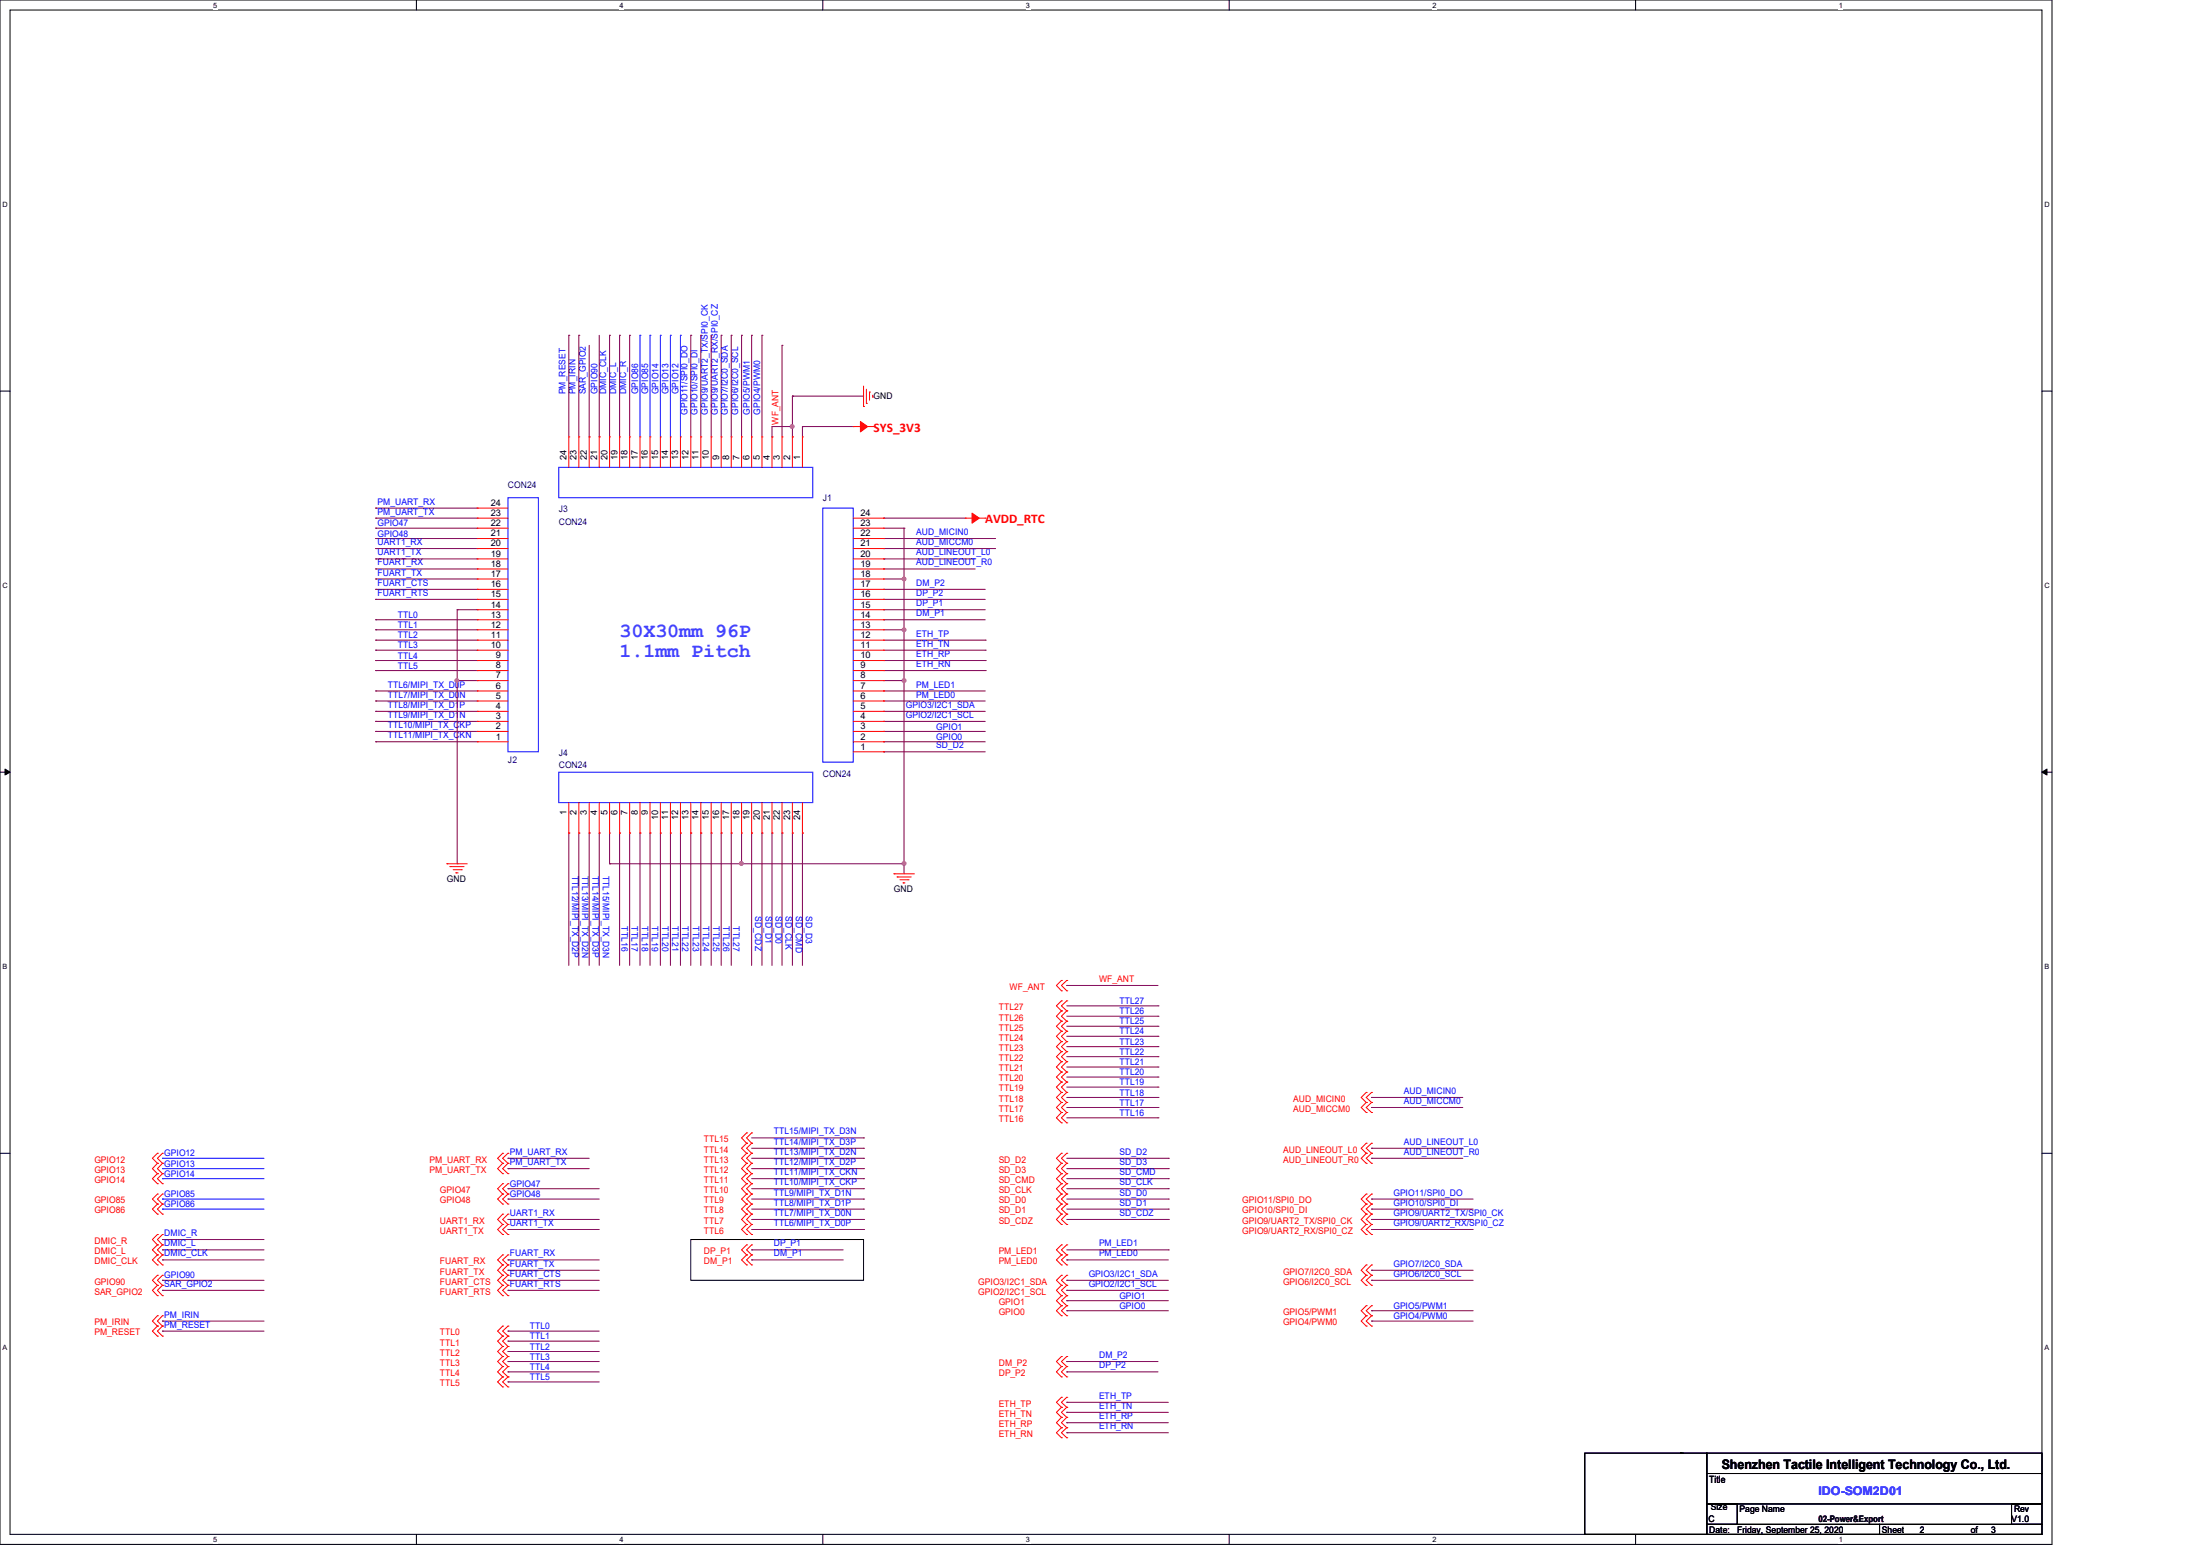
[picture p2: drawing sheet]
<svg xmlns="http://www.w3.org/2000/svg" width="297mm" height="210mm" viewBox="0 0 297 210" stroke-linecap="round" stroke-linejoin="round" font-family="sans-serif">
<path d="M0 0h277v208.4h-277zM1.4 1.4h274.3v205.7h-274.3z" fill="none" stroke="#000" stroke-width=".14"/>
<g fill="#fff">
<path d="M28.8 .1h.5v1.1h-.5z"/>
<path d="M28.8 207.2h.5v1.1h-.5z"/>
</g>
<path d="M56.2 0v1.4M56.2 207.1v1.3" fill="none" stroke="#000" stroke-width=".14"/>
<g fill="#fff">
<path d="M83.7 .1h.5v1.1h-.5z"/>
<path d="M83.7 207.2h.5v1.1h-.5z"/>
</g>
<path d="M111.1 0v1.4M111.1 207.1v1.3" fill="none" stroke="#000" stroke-width=".14"/>
<g fill="#fff">
<path d="M138.5 .1h.6v1.1h-.6z"/>
<path d="M138.5 207.2h.6v1.1h-.6z"/>
</g>
<path d="M165.9 0v1.4M165.9 207.1v1.3" fill="none" stroke="#000" stroke-width=".14"/>
<g fill="#fff">
<path d="M193.4 .1h.5v1.1h-.5z"/>
<path d="M193.4 207.2h.5v1.1h-.5z"/>
</g>
<path d="M220.8 0v1.4M220.8 207.1v1.3" fill="none" stroke="#000" stroke-width=".14"/>
<g fill="#fff">
<path d="M248.2 .1h.6v1.1h-.6z"/>
<path d="M248.2 207.2h.6v1.1h-.6z"/>
<path d="M.3 27.1h.8v1.1h-.8z"/>
<path d="M276 27.1h.7v1.1h-.7z"/>
<path d="M.3 78.5h.8v1.1h-.8z"/>
<path d="M276 78.5h.7v1.1h-.7z"/>
</g>
<path d="M0 52.8h1.4M275.7 52.8h1.3" fill="none" stroke="#000" stroke-width=".14"/>
<g fill="#fff">
<path d="M.3 129.9h.7v1.1h-.7z"/>
<path d="M276 129.9h.6v1.1h-.6z"/>
</g>
<path d="M0 104.2h1.4M275.7 104.2h1.3" fill="none" stroke="#000" stroke-width=".14"/>
<path d="M.7 103.8l.7 .4-.7 .4zM275.7 104.2l.7-.4v.8z" fill="#000" stroke="#000" stroke-width=".14"/>
<g fill="#fff">
<path d="M.3 181.4h.7v1.1h-.7z"/>
<path d="M276 181.4h.6v1.1h-.6z"/>
</g>
<path d="M0 155.7h1.4M275.7 155.7h1.3M93.3 167.3h23.3v5.5h-23.3zM214 196.1h16.4v11h-16.4zM226.9 196.1h.1M226.9 196.1h.3M230.4 196.1h45.3v2.8h-45.3zM230.4 198.9h45.3v4.1h-45.3zM230.4 203h4.1v2.7h-4.1zM230.4 205.7h23.3v1.4h-23.3zM253.7 205.7h22v1.4h-22zM271.6 203h4.1v2.7h-4.1z" fill="none" stroke="#000" stroke-width=".14"/>
<g fill="none" stroke="#800040" stroke-width=".14">
<path d="M76.8 45.3h.1M76.8 45.3v13.7M78.1 45.3h.1M78.1 45.3v13.7M79.5 59h.1M79.5 46.6v12.4M80.9 59h.1M80.9 45.3v13.7M82.3 45.3h.1M82.3 45.3v13.7M83.7 45.3h.1M83.7 45.3v13.7"/>
<path d="M85 45.3h.1M85 45.3v13.7M93.3 45.3h.1M93.3 45.3v13.7M94.6 45.3h.1M94.6 45.3v13.7M96 45.3h.1M96 45.3v13.7M97.4 45.3h.1M97.4 45.3v13.7M98.7 45.3h.1M98.7 45.3v13.7"/>
<path d="M100.1 45.3h.1M100.1 45.3v13.7M101.5 45.3h.1M101.5 45.3v13.7M102.9 45.3h.1M102.9 45.3v13.7M104.2 59h.1M105.6 46.6h.1M105.6 46.6v12.4M107 57.6h.1M107 53.5h.1M107 59h.1"/>
<path d="M107 53.5v5.5M107 57.6h-2.8v1.4M107 53.5h9.6M108.3 57.6h.1M108.3 57.6v1.4M108.3 57.6h6.9M50.7 76.8h.1M50.7 78.1h.1M50.7 79.5h.1M50.7 71.3h.1M50.7 72.7h.1M50.7 68.6h.1"/>
<path d="M50.7 69.9h.1M50.7 75.4h.1M50.7 74h.1M50.7 76.8h13.7M50.7 78.1h13.7M50.7 79.5h13.7M50.7 71.3h13.7M50.7 72.7h13.7M50.7 68.6h13.7M50.7 69.9h13.7M50.7 75.4h13.7M50.7 74h13.7"/>
<path d="M119.3 79.5h.1M119.3 75.4h.1M119.3 76.8h.1M119.3 74h.1M119.3 72.7h.1M119.3 69.9h.1M119.3 76.8h12.4M119.3 78.1h2.7M119.3 79.5h13.7M119.3 71.3h2.7M119.3 72.7h15.1M119.3 69.9h11"/>
<path d="M119.3 75.4h12.4M119.3 74h15.1M122 71.3h.1M122 78.1h.1M122 71.3v46.6M50.7 80.9h.1M50.7 83.7h.1M50.7 85h.1M50.7 86.4h.1M50.7 87.8h.1M50.7 89.2h.1M50.7 90.5h.1"/>
<path d="M50.7 97.4h.1M50.7 96h.1M50.7 98.7h.1M50.7 94.6h.1M50.7 93.3h.1M50.7 80.9h13.7M50.7 83.7h13.7M50.7 85h13.7M50.7 86.4h13.7M50.7 87.8h13.7M50.7 89.2h13.7M50.7 90.5h13.7"/>
<path d="M50.7 97.4h13.7M50.7 96h13.7M50.7 98.7h13.7M50.7 94.6h13.7M50.7 93.3h13.7M61.7 82.3h.1M61.7 91.9h.1M61.7 82.3h2.7M61.7 91.9h2.7M61.7 82.3v34.3M119.3 98.7h.1M119.3 97.4h.1"/>
<path d="M119.3 96h.1M119.3 93.3h.1M119.3 94.6h.1M119.3 82.3h.1M119.3 83.7h.1M119.3 80.9h.1M119.3 80.9h13.7M119.3 83.7h13.7M119.3 85h2.7M119.3 86.4h13.7M119.3 87.8h13.7M119.3 89.2h13.7"/>
<path d="M119.3 90.5h13.7M119.3 97.4h13.7M119.3 96h13.7M119.3 98.7h13.7M119.3 94.6h13.7M119.3 93.3h13.7M119.3 82.3h13.7M119.3 91.9h2.7M122 85h.1M122 91.9h.1M133 90.5h.1M133 86.4h.1"/>
<path d="M133 89.2h.1M133 87.8h.1M50.7 100.1h.1M50.7 100.1h13.7M61.7 116.6h.1M76.8 112.4h.1M76.8 112.4v17.9M78.1 112.4h.1M78.1 112.4v17.9M79.5 112.4h.1M79.5 112.4v17.9M80.9 112.4h.1"/>
<path d="M80.9 112.4v17.9M82.3 116.6h.1M82.3 112.4v4.2M82.3 116.6h39.7M83.7 112.4h.1M83.7 112.4v17.9M85 112.4h.1M85 112.4v17.9M86.4 112.4h.1M86.4 112.4v17.9M87.8 112.4h.1M87.8 112.4v17.9"/>
<path d="M89.2 112.4h.1M89.2 112.4v17.9M90.5 112.4h.1M90.5 112.4v17.9M91.9 112.4h.1M91.9 112.4v17.9M93.3 112.4h.1M93.3 112.4v17.9M94.6 112.4h.1M94.6 112.4v17.9M96 112.4h.1M96 112.4v17.9"/>
<path d="M97.4 112.4h.1M97.4 112.4v17.9M98.7 112.4h.1M98.7 112.4v17.9M100.1 116.6h.1M100.1 112.4v4.2M101.5 112.4h.1M101.5 112.4v17.9M102.9 112.4h.1M102.9 112.4v17.9M104.2 112.4h.1M104.2 112.4v17.9"/>
<path d="M105.6 112.4h.1M105.6 112.4v17.9M107 112.4h.1M107 112.4v17.9M108.3 112.4h.1M108.3 112.4v17.9M119.3 101.5h.1M119.3 100.1h.1M119.3 100.1h13.7M119.3 101.5h13.7M122 116.6h.1M144 133h.1"/>
<path d="M144 135.8h12.3M144 138.5h12.3M144 137.2h12.3M144 139.9h12.3M144 133h12.3M156.3 135.8h.1M156.3 138.5h.1M156.3 137.2h.1M156.3 139.9h.1M68.6 156.3h.1M68.6 157.7h.1M68.6 156.3h10.9"/>
<path d="M68.6 157.7h10.9M101.5 156.3h15.1M101.5 157.7h15.1M101.5 153.6h15.1M101.5 155h15.1M101.5 159.1h15.1M116.6 153.6h.1M116.6 155h.1M116.6 156.3h.1M116.6 157.7h.1M116.6 159.1h.1M144 156.3h13.7"/>
<path d="M144 157.7h13.7M144 159.1h13.7M144 141.3h12.3M144 142.6h12.3M144 144h12.3M144 145.4h12.3M144 146.7h12.3M144 148.1h12.3M144 149.5h12.3M144 150.9h12.3M156.3 141.3h.1M156.3 142.6h.1"/>
<path d="M156.3 144h.1M156.3 145.4h.1M156.3 146.7h.1M156.3 148.1h.1M156.3 149.5h.1M156.3 150.9h.1M157.7 156.3h.1M157.7 157.7h.1M157.7 159.1h.1M185.2 155h.1M185.2 156.3h.1M185.2 148.1h.1"/>
<path d="M185.2 149.5h.1M185.2 156.3h12.3M185.2 155h12.3M185.2 148.1h12.3M185.2 149.5h12.3M21.9 167.3h.1M21.9 168.7h.1M21.9 170.1h.1M21.9 172.8h.1M21.9 174.2h.1M21.9 178.3h.1M21.9 179.7h.1"/>
<path d="M21.9 167.3h13.7M21.9 168.7h13.7M21.9 170.1h13.7M21.9 172.8h13.7M21.9 174.2h13.7M21.9 178.3h13.7M21.9 179.7h13.7M68.6 160.4h.1M68.6 161.8h.1M68.6 164.6h.1M68.6 165.9h.1M68.6 170.1h.1"/>
<path d="M68.6 171.4h.1M68.6 174.2h.1M68.6 172.8h.1M68.6 179.7h.1M68.6 160.4h12.3M68.6 161.8h12.3M68.6 164.6h12.3M68.6 165.9h12.3M68.6 170.1h12.3M68.6 172.8h12.3M68.6 174.2h12.3M68.6 179.7h12.3"/>
<path d="M68.6 171.4h12.3M101.5 168.7h.1M101.5 170.1h.1M101.5 160.4h15.1M101.5 161.8h15.1M101.5 164.6h15.1M101.5 165.9h15.1M101.5 168.7h12.3M101.5 170.1h12.3M101.5 163.2h15.1M116.6 160.4h.1M116.6 161.8h.1"/>
<path d="M116.6 163.2h.1M116.6 164.6h.1M116.6 165.9h.1M144 176.9h.1M144 175.6h.1M144 174.2h.1M144 172.8h.1M144 170.1h.1M144 160.4h13.7M144 161.8h13.7M144 164.6h13.7M144 168.7h13.7"/>
<path d="M144 170.1h13.7M144 172.8h13.7M144 174.2h13.7M144 163.2h13.7M144 176.9h13.7M144 175.6h13.7M157.7 160.4h.1M157.7 161.8h.1M157.7 163.2h.1M157.7 164.6h.1M157.7 168.7h.1M185.2 178.3h.1"/>
<path d="M185.2 176.9h.1M185.2 172.8h.1M185.2 171.4h.1M185.2 165.9h.1M185.2 164.6h.1M185.2 163.2h.1M185.2 161.8h.1M185.2 161.8h13.7M185.2 164.6h13.7M185.2 165.9h13.7M185.2 172.8h13.7M185.2 178.3h13.7"/>
<path d="M185.2 171.4h13.7M185.2 163.2h13.7M185.2 176.9h13.7M68.6 181h.1M68.6 182.4h.1M68.6 183.8h.1M68.6 185.2h.1M68.6 186.5h.1M68.6 181h12.3M68.6 182.4h12.3M68.6 183.8h12.3M68.6 185.2h12.3"/>
<path d="M68.6 186.5h12.3M144 193.4h.1M144 192h.1M144 190.6h.1M144 189.3h.1M144 183.8h.1M144 185.2h.1M144 183.8h12.3M144 185.2h12.3M144 193.4h13.7M144 192h13.7M144 190.6h13.7"/>
<path d="M144 189.3h13.7"/>
</g>
<g fill="none" stroke="#00f" stroke-width=".14">
<path d="M86.4 45.3h.1M86.4 45.3v13.7M87.8 45.3h.1M87.8 45.3v13.7M89.2 45.3h.1M89.2 45.3v13.7M90.5 45.3h.1M90.5 45.3v13.7M91.9 45.3h.1M91.9 45.3v13.7M68.6 67.2h4.1v34.3h-4.1zM75.4 63.1h34.3v4.1h-34.3z"/>
<path d="M111.1 68.6h4.1v34.3h-4.1zM75.4 104.2h34.3v4.1h-34.3zM21.9 156.3h.1M21.9 157.7h.1M21.9 159.1h.1M21.9 156.3h13.7M21.9 157.7h13.7M21.9 159.1h13.7M21.9 161.8h.1M21.9 163.2h.1M21.9 161.8h13.7M21.9 163.2h13.7"/>
</g>
<g fill="#f0f" stroke="#f0f" stroke-width=".14">
<circle cx="106.9" cy="57.6" r=".25"/>
<circle cx="122" cy="78.1" r=".25"/>
<circle cx="122" cy="85" r=".25"/>
<circle cx="122" cy="91.9" r=".25"/>
<circle cx="122" cy="116.5" r=".25"/>
<circle cx="100.1" cy="116.5" r=".25"/>
<circle cx="61.7" cy="91.9" r=".25"/>
</g>
<g fill="none" stroke="#f00" stroke-width=".14">
<path d="M76.8 59h.1M76.8 59v4.1M78.1 59h.1M78.1 59v4.1M79.5 59h.1M79.5 59v4.1M80.9 59h.1M80.9 59v4.1M82.3 59h.1M82.3 59v4.1M83.7 59h.1M83.7 59v4.1"/>
<path d="M85 59h.1M85 59v4.1M86.4 59h.1M86.4 59v4.1M87.8 59h.1M87.8 59v4.1M89.2 59h.1M89.2 59v4.1M90.5 59h.1M90.5 59v4.1M91.9 59h.1M91.9 59v4.1"/>
<path d="M93.3 59h.1M93.3 59v4.1M94.6 59h.1M94.6 59v4.1M96 59h.1M96 59v4.1M97.4 59h.1M97.4 59v4.1M98.7 59h.1M98.7 59v4.1M100.1 59h.1M100.1 59v4.1"/>
<path d="M101.5 59h.1M101.5 59v4.1M102.9 59h.1M102.9 59v4.1M104.2 59h.1M104.2 59v4.1M105.6 59h.1M105.6 59v4.1M107 59h.1M107 59v4.1M108.3 59h.1M108.3 59v4.1"/>
<path d="M115.2 57.6h.1M115.2 57.6h1M116.4 57.6h1.5M116.6 54.9h.1M116.6 52.1v2.8M117 54.4h.1M117 52.5v1.9M117.4 52.9h.1M117.4 52.9v1.1M117.8 53.6h.1M117.8 53.3v.3M117.9 57.6h.1"/>
<path d="M64.4 79.5h.1M64.4 78.1h.1M64.4 76.8h.1M64.4 75.4h.1M64.4 74h.1M64.4 72.7h.1M64.4 71.3h.1M64.4 69.9h.1M64.4 68.6h.1M64.4 69.9h4.2M64.4 79.5h4.2M64.4 78.1h4.2"/>
<path d="M64.4 76.8h4.2M64.4 75.4h4.2M64.4 74h4.2M64.4 72.7h4.2M64.4 71.3h4.2M64.4 68.6h4.2M115.2 69.9h4.1M115.2 79.5h4.1M115.2 78.1h4.1M115.2 76.8h4.1M115.2 75.4h4.1M115.2 74h4.1"/>
<path d="M115.2 72.7h4.1M115.2 71.3h4.1M119.3 79.5h.1M119.3 78.1h.1M119.3 76.8h.1M119.3 75.4h.1M119.3 74h.1M119.3 72.7h.1M119.3 71.3h.1M119.3 69.9h.1M130.3 69.9h.1M130.3 69.9h.9"/>
<path d="M131.5 69.9h1.5M133 69.9h.1M64.4 98.7h.1M64.4 97.4h.1M64.4 96h.1M64.4 94.6h.1M64.4 93.3h.1M64.4 91.9h.1M64.4 90.5h.1M64.4 89.2h.1M64.4 87.8h.1M64.4 86.4h.1"/>
<path d="M64.4 85h.1M64.4 83.7h.1M64.4 82.3h.1M64.4 80.9h.1M64.4 98.7h4.2M64.4 97.4h4.2M64.4 96h4.2M64.4 94.6h4.2M64.4 93.3h4.2M64.4 91.9h4.2M64.4 90.5h4.2M64.4 89.2h4.2"/>
<path d="M64.4 87.8h4.2M64.4 86.4h4.2M64.4 85h4.2M64.4 83.7h4.2M64.4 82.3h4.2M64.4 80.9h4.2M115.2 98.7h4.1M115.2 97.4h4.1M115.2 96h4.1M115.2 94.6h4.1M115.2 93.3h4.1M115.2 91.9h4.1"/>
<path d="M115.2 90.5h4.1M115.2 89.2h4.1M115.2 87.8h4.1M115.2 86.4h4.1M115.2 85h4.1M115.2 83.7h4.1M115.2 82.3h4.1M115.2 80.9h4.1M119.3 98.7h.1M119.3 97.4h.1M119.3 96h.1M119.3 94.6h.1"/>
<path d="M119.3 93.3h.1M119.3 91.9h.1M119.3 90.5h.1M119.3 89.2h.1M119.3 87.8h.1M119.3 86.4h.1M119.3 85h.1M119.3 83.7h.1M119.3 82.3h.1M119.3 80.9h.1M60.3 116.6h.1M60.3 116.6h2.8"/>
<path d="M60.7 117h.1M60.7 117h2M61.2 117.4h1.1M61.6 117.8h.1M61.6 117.8h.2M62.3 117.4h.1M64.4 100.1h.1M64.4 100.1h4.2M76.8 112.4h.1M76.8 108.3v4.1M78.1 112.4h.1M78.1 108.3v4.1"/>
<path d="M79.5 112.4h.1M79.5 108.3v4.1M80.9 112.4h.1M80.9 108.3v4.1M82.3 112.4h.1M82.3 108.3v4.1M83.7 112.4h.1M83.7 108.3v4.1M85 112.4h.1M85 108.3v4.1M86.4 112.4h.1M86.4 108.3v4.1"/>
<path d="M87.8 112.4h.1M87.8 108.3v4.1M89.2 112.4h.1M89.2 108.3v4.1M90.5 112.4h.1M90.5 108.3v4.1M91.9 112.4h.1M91.9 108.3v4.1M93.3 112.4h.1M93.3 108.3v4.1M94.6 112.4h.1M94.6 108.3v4.1"/>
<path d="M96 112.4h.1M96 108.3v4.1M97.4 112.4h.1M97.4 108.3v4.1M98.7 112.4h.1M98.7 108.3v4.1M100.1 112.4h.1M100.1 108.3v4.1M101.5 112.4h.1M101.5 108.3v4.1M102.9 112.4h.1M102.9 108.3v4.1"/>
<path d="M104.2 112.4h.1M104.2 108.3v4.1M105.6 112.4h.1M105.6 108.3v4.1M107 112.4h.1M107 108.3v4.1M108.3 112.4h.1M108.3 108.3v4.1M115.2 101.5h4.1M115.2 100.1h4.1M119.3 101.5h.1M119.3 100.1h.1"/>
<path d="M120.7 117.9h.1M120.7 117.9h2.7M121.1 118.4h.1M121.1 118.4h1.9M121.5 118.7h1.1M121.9 119.2h.1M121.9 119.2h.3M122.6 118.7h.1M143.3 135.1h.1M143.3 136.4h.1M143.3 137.8h.1M143.3 139.2h.1"/>
<path d="M143.3 132.3h.1M143.3 133.7h.1M143.3 135.1l-.7 .7 .7 .6M143.3 136.4l-.7 .8 .7 .6M143.3 137.8l-.7 .7 .7 .7M143.3 139.2l-.7 .7 .7 .7M143.3 132.3l-.7 .7 .7 .7M144 135.1h.1M144 136.4h.1M144 137.8h.1M144 139.2h.1M144 132.3h.1"/>
<path d="M144 133.7h.1M144 135.1l-.7 .7 .7 .6M144 136.4l-.7 .8 .7 .6M144 137.8l-.7 .7 .7 .7M144 139.2l-.7 .7 .7 .7M144 132.3l-.7 .7 .7 .7M21.3 155.7h.1M21.3 157h.1M21.3 158.4h.1M21.3 159.8h.1M21.3 155.7l-.7 .6 .7 .7M21.3 157l-.7 .7 .7 .7"/>
<path d="M21.3 158.4l-.7 .7 .7 .7M21.9 155.7h.1M21.9 157h.1M21.9 158.4h.1M21.9 159.8h.1M21.9 155.7l-.6 .6 .6 .7M21.9 157l-.6 .7 .6 .7M21.9 158.4l-.6 .7 .6 .7M67.9 155.7h.1M67.9 157h.1M67.9 158.4h.1M67.9 159.8h.1"/>
<path d="M67.9 155.7l-.7 .6 .7 .7M67.9 157l-.7 .7 .7 .7M67.9 159.8l-.7 .6 .7 .8M68.6 155.7h.1M68.6 157h.1M68.6 158.4h.1M68.6 159.8h.1M68.6 155.7l-.7 .6 .7 .7M68.6 157l-.7 .7 .7 .7M68.6 159.8l-.7 .6 .7 .8M100.8 158.4h.1M100.8 159.8h.1"/>
<path d="M100.8 152.9h.1M100.8 154.3h.1M100.8 155.7h.1M100.8 157h.1M100.8 152.9l-.7 .7 .7 .7M100.8 158.4l-.7 .7 .7 .7M100.8 159.8l-.7 .6 .7 .8M100.8 154.3l-.7 .7 .7 .7M100.8 155.7l-.7 .6 .7 .7M100.8 157l-.7 .7 .7 .7M101.5 158.4h.1M101.5 159.8h.1"/>
<path d="M101.5 152.9h.1M101.5 154.3h.1M101.5 155.7h.1M101.5 157h.1M101.5 158.4l-.7 .7 .7 .7M101.5 159.8l-.7 .6 .7 .8M101.5 152.9l-.7 .7 .7 .7M101.5 154.3l-.7 .7 .7 .7M101.5 155.7l-.7 .6 .7 .7M101.5 157l-.7 .7 .7 .7M143.3 143.3h.1M143.3 144.7h.1"/>
<path d="M143.3 146h.1M143.3 147.4h.1M143.3 148.8h.1M143.3 150.2h.1M143.3 151.6h.1M143.3 140.6h.1M143.3 141.9h.1M143.3 155.7h.1M143.3 157h.1M143.3 158.4h.1M143.3 159.8h.1M143.3 143.3l-.7 .7 .7 .7"/>
<path d="M143.3 144.7l-.7 .7 .7 .6M143.3 146l-.7 .7 .7 .7M143.3 147.4l-.7 .7 .7 .7M143.3 148.8l-.7 .7 .7 .7M143.3 150.2l-.7 .7 .7 .7M143.3 140.6l-.7 .7 .7 .6M143.3 141.9l-.7 .7 .7 .7M143.3 155.7l-.7 .6 .7 .7M143.3 157l-.7 .7 .7 .7M143.3 158.4l-.7 .7 .7 .7M143.3 159.8l-.7 .6 .7 .8M144 143.3h.1"/>
<path d="M144 144.7h.1M144 146h.1M144 147.4h.1M144 148.8h.1M144 150.2h.1M144 151.6h.1M144 140.6h.1M144 141.9h.1M144 155.7h.1M144 157h.1M144 158.4h.1M144 159.8h.1"/>
<path d="M144 143.3l-.7 .7 .7 .7M144 144.7l-.7 .7 .7 .6M144 146l-.7 .7 .7 .7M144 147.4l-.7 .7 .7 .7M144 148.8l-.7 .7 .7 .7M144 150.2l-.7 .7 .7 .7M144 140.6l-.7 .7 .7 .6M144 141.9l-.7 .7 .7 .7M144 155.7l-.7 .6 .7 .7M144 157l-.7 .7 .7 .7M144 158.4l-.7 .7 .7 .7M144 159.8l-.7 .6 .7 .8"/>
<path d="M184.4 147.4h.1M184.4 148.8h.1M184.4 150.2h.1M184.4 154.3h.1M184.4 155.7h.1M184.4 157h.1M184.4 147.4l-.6 .7 .6 .7M184.4 148.8l-.6 .7 .6 .7M184.4 154.3l-.6 .7 .6 .7M184.4 155.7l-.6 .6 .6 .7M185.2 147.4h.1M185.2 148.8h.1"/>
<path d="M185.2 150.2h.1M185.2 154.3h.1M185.2 155.7h.1M185.2 157h.1M185.2 147.4l-.8 .7 .8 .7M185.2 148.8l-.8 .7 .8 .7M185.2 154.3l-.8 .7 .8 .7M185.2 155.7l-.8 .6 .8 .7M21.3 161.2h.1M21.3 162.5h.1M21.3 163.9h.1M21.3 166.6h.1"/>
<path d="M21.3 168h.1M21.3 169.4h.1M21.3 172.1h.1M21.3 173.5h.1M21.3 174.9h.1M21.3 177.6h.1M21.3 179h.1M21.3 170.7h.1M21.3 161.2l-.7 .6 .7 .7M21.3 162.5l-.7 .7 .7 .7M21.3 166.6l-.7 .7 .7 .7M21.3 168l-.7 .7 .7 .7"/>
<path d="M21.3 172.1l-.7 .7 .7 .7M21.3 173.5l-.7 .7 .7 .7M21.3 177.6l-.7 .7 .7 .7M21.3 179l-.7 .7 .7 .6M21.3 169.4l-.7 .7 .7 .6M21.9 161.2h.1M21.9 162.5h.1M21.9 163.9h.1M21.9 166.6h.1M21.9 168h.1M21.9 169.4h.1M21.9 172.1h.1"/>
<path d="M21.9 173.5h.1M21.9 174.9h.1M21.9 177.6h.1M21.9 179h.1M21.9 170.7h.1M21.9 161.2l-.6 .6 .6 .7M21.9 162.5l-.6 .7 .6 .7M21.9 166.6l-.6 .7 .6 .7M21.9 168l-.6 .7 .6 .7M21.9 172.1l-.6 .7 .6 .7M21.9 173.5l-.6 .7 .6 .7M21.9 177.6l-.6 .7 .6 .7"/>
<path d="M21.9 179l-.6 .7 .6 .6M21.9 169.4l-.6 .7 .6 .6M67.9 161.2h.1M67.9 163.9h.1M67.9 165.3h.1M67.9 166.6h.1M67.9 169.4h.1M67.9 170.7h.1M67.9 172.1h.1M67.9 173.5h.1M67.9 174.9h.1M67.9 179h.1"/>
<path d="M67.9 162.5h.1M67.9 163.9l-.7 .7 .7 .7M67.9 165.3l-.7 .6 .7 .7M67.9 169.4l-.7 .7 .7 .6M67.9 170.7l-.7 .7 .7 .7M67.9 173.5l-.7 .7 .7 .7M67.9 179l-.7 .7 .7 .6M67.9 172.1l-.7 .7 .7 .7M67.9 161.2l-.7 .6 .7 .7M68.6 161.2h.1M68.6 163.9h.1M68.6 165.3h.1"/>
<path d="M68.6 166.6h.1M68.6 169.4h.1M68.6 170.7h.1M68.6 172.1h.1M68.6 173.5h.1M68.6 174.9h.1M68.6 179h.1M68.6 162.5h.1M68.6 163.9l-.7 .7 .7 .7M68.6 165.3l-.7 .6 .7 .7M68.6 169.4l-.7 .7 .7 .6M68.6 170.7l-.7 .7 .7 .7"/>
<path d="M68.6 173.5l-.7 .7 .7 .7M68.6 179l-.7 .7 .7 .6M68.6 172.1l-.7 .7 .7 .7M68.6 161.2l-.7 .6 .7 .7M100.8 161.2h.1M100.8 162.5h.1M100.8 163.9h.1M100.8 165.3h.1M100.8 166.6h.1M100.8 168h.1M100.8 169.4h.1M100.8 170.7h.1"/>
<path d="M100.8 161.2l-.7 .6 .7 .7M100.8 162.5l-.7 .7 .7 .7M100.8 163.9l-.7 .7 .7 .7M100.8 165.3l-.7 .6 .7 .7M100.8 168l-.7 .7 .7 .7M100.8 169.4l-.7 .7 .7 .6M101.5 161.2h.1M101.5 162.5h.1M101.5 163.9h.1M101.5 165.3h.1M101.5 166.6h.1M101.5 168h.1"/>
<path d="M101.5 169.4h.1M101.5 170.7h.1M101.5 161.2l-.7 .6 .7 .7M101.5 162.5l-.7 .7 .7 .7M101.5 163.9l-.7 .7 .7 .7M101.5 165.3l-.7 .6 .7 .7M101.5 168l-.7 .7 .7 .7M101.5 169.4l-.7 .7 .7 .6M143.3 161.2h.1M143.3 162.5h.1M143.3 163.9h.1M143.3 165.3h.1"/>
<path d="M143.3 168h.1M143.3 169.4h.1M143.3 170.7h.1M143.3 172.1h.1M143.3 173.5h.1M143.3 174.9h.1M143.3 176.2h.1M143.3 177.6h.1M143.3 161.2l-.7 .6 .7 .7M143.3 162.5l-.7 .7 .7 .7M143.3 163.9l-.7 .7 .7 .7M143.3 168l-.7 .7 .7 .7"/>
<path d="M143.3 169.4l-.7 .7 .7 .6M143.3 172.1l-.7 .7 .7 .7M143.3 173.5l-.7 .7 .7 .7M143.3 174.9l-.7 .7 .7 .6M143.3 176.2l-.7 .7 .7 .7M144 161.2h.1M144 162.5h.1M144 163.9h.1M144 165.3h.1M144 168h.1M144 169.4h.1M144 170.7h.1"/>
<path d="M144 172.1h.1M144 173.5h.1M144 174.9h.1M144 176.2h.1M144 177.6h.1M144 161.2l-.7 .6 .7 .7M144 162.5l-.7 .7 .7 .7M144 163.9l-.7 .7 .7 .7M144 168l-.7 .7 .7 .7M144 169.4l-.7 .7 .7 .6M144 172.1l-.7 .7 .7 .7M144 173.5l-.7 .7 .7 .7"/>
<path d="M144 174.9l-.7 .7 .7 .6M144 176.2l-.7 .7 .7 .7M184.4 161.2h.1M184.4 162.5h.1M184.4 163.9h.1M184.4 165.3h.1M184.4 166.6h.1M184.4 170.7h.1M184.4 172.1h.1M184.4 173.5h.1M184.4 176.2h.1M184.4 177.6h.1"/>
<path d="M184.4 179h.1M184.4 161.2l-.6 .6 .6 .7M184.4 162.5l-.6 .7 .6 .7M184.4 163.9l-.6 .7 .6 .7M184.4 165.3l-.6 .6 .6 .7M184.4 170.7l-.6 .7 .6 .7M184.4 172.1l-.6 .7 .6 .7M184.4 176.2l-.6 .7 .6 .7M184.4 177.6l-.6 .7 .6 .7M185.2 161.2h.1M185.2 162.5h.1M185.2 163.9h.1"/>
<path d="M185.2 165.3h.1M185.2 166.6h.1M185.2 170.7h.1M185.2 172.1h.1M185.2 173.5h.1M185.2 176.2h.1M185.2 177.6h.1M185.2 179h.1M185.2 161.2l-.8 .6 .8 .7M185.2 162.5l-.8 .7 .8 .7M185.2 163.9l-.8 .7 .8 .7M185.2 165.3l-.8 .6 .8 .7"/>
<path d="M185.2 170.7l-.8 .7 .8 .7M185.2 172.1l-.8 .7 .8 .7M185.2 176.2l-.8 .7 .8 .7M185.2 177.6l-.8 .7 .8 .7M21.3 180.3h.1M21.9 180.3h.1M67.9 180.3h.1M67.9 181.7h.1M67.9 183.1h.1M67.9 184.4h.1M67.9 185.8h.1M67.9 187.2h.1"/>
<path d="M67.9 180.3l-.7 .7 .7 .7M67.9 181.7l-.7 .7 .7 .7M67.9 183.1l-.7 .7 .7 .6M67.9 184.4l-.7 .8 .7 .6M67.9 185.8l-.7 .7 .7 .7M68.6 180.3h.1M68.6 181.7h.1M68.6 183.1h.1M68.6 184.4h.1M68.6 185.8h.1M68.6 187.2h.1M68.6 180.3l-.7 .7 .7 .7"/>
<path d="M68.6 181.7l-.7 .7 .7 .7M68.6 183.1l-.7 .7 .7 .6M68.6 184.4l-.7 .8 .7 .6M68.6 185.8l-.7 .7 .7 .7M143.3 183.1h.1M143.3 184.4h.1M143.3 185.8h.1M143.3 188.6h.1M143.3 189.9h.1M143.3 191.3h.1M143.3 192.7h.1M143.3 194.1h.1"/>
<path d="M143.3 183.1l-.7 .7 .7 .6M143.3 184.4l-.7 .8 .7 .6M143.3 188.6l-.7 .7 .7 .6M143.3 189.9l-.7 .7 .7 .7M143.3 191.3l-.7 .7 .7 .7M143.3 192.7l-.7 .7 .7 .7M144 183.1h.1M144 184.4h.1M144 185.8h.1M144 188.6h.1M144 189.9h.1M144 191.3h.1"/>
<path d="M144 192.7h.1M144 194.1h.1M144 183.1l-.7 .7 .7 .6M144 184.4l-.7 .8 .7 .6M144 188.6l-.7 .7 .7 .6M144 189.9l-.7 .7 .7 .7M144 191.3l-.7 .7 .7 .7M144 192.7l-.7 .7 .7 .7"/>
</g>
<g fill="#f00" stroke="#f00" stroke-width=".14">
<path d="M116.2 56.9l.9 .7-.9 .7z" fill-rule="evenodd"/>
<path d="M131.2 69.3l1 .6-1 .7z" fill-rule="evenodd"/>
</g>
<g font-size="2.7" fill="#8000ff">
<text x="83.7" y="85.9">30X30mm 96P</text>
<text x="83.7" y="88.6">1.1mm Pitch</text>
</g>
<g font-size="1.8" fill="#f00">
<text x="117.9" y="58.3">SYS_3V3</text>
<text x="133" y="70.7">AVDD_RTC</text>
</g>
<text font-size="1.8" x="232.5" y="198.2">Shenzhen Tactile Intelligent Technology Co., Ltd.</text>
<text font-size="1.6" fill="#8000ff" x="245.5" y="201.8">IDO-SOM2D01</text>
<text font-size="1.4" x="230.7" y="200.1">Title</text>
<g font-size="1.2" fill="#00f">
<text x="76.3" y="53.2" transform="rotate(-90 76.3 53.2)">PM_RESET</text>
<text x="77.7" y="53.2" transform="rotate(-90 77.7 53.2)">PM_IRIN</text>
<text x="79.1" y="53.2" transform="rotate(-90 79.1 53.2)">SAR_GPIO2</text>
<text x="80.6" y="53.2" transform="rotate(-90 80.6 53.2)">GPIO90</text>
<text x="81.8" y="53.2" transform="rotate(-90 81.8 53.2)">DMIC_CLK</text>
<text x="83.2" y="53.2" transform="rotate(-90 83.2 53.2)">DMIC_L</text>
<text x="84.5" y="53.2" transform="rotate(-90 84.5 53.2)">DMIC_R</text>
<text x="86.1" y="53.2" transform="rotate(-90 86.1 53.2)">GPIO86</text>
<text x="87.5" y="53.2" transform="rotate(-90 87.5 53.2)">GPIO85</text>
<text x="88.9" y="53.2" transform="rotate(-90 88.9 53.2)">GPIO14</text>
<text x="90.3" y="53.2" transform="rotate(-90 90.3 53.2)">GPIO13</text>
<text x="91.6" y="53.2" transform="rotate(-90 91.6 53.2)">GPIO12</text>
<text x="92.8" y="56" transform="rotate(-90 92.8 56)">GPIO11/SPI0_DO</text>
<text x="94.1" y="56" transform="rotate(-90 94.1 56)">GPIO10/SPI0_DI</text>
<text x="95.5" y="56" transform="rotate(-90 95.5 56)">GPIO9/UART2_TX/SPI0_CK</text>
<text x="96.9" y="56" transform="rotate(-90 96.9 56)">GPIO9/UART2_RX/SPI0_CZ</text>
<text x="98.3" y="56" transform="rotate(-90 98.3 56)">GPIO7/I2C0_SDA</text>
<text x="99.7" y="56" transform="rotate(-90 99.7 56)">GPIO6/I2C0_SCL</text>
<text x="101.2" y="56" transform="rotate(-90 101.2 56)">GPIO5/PWM1</text>
<text x="102.6" y="56" transform="rotate(-90 102.6 56)">GPIO4/PWM0</text>
<text x="51" y="71">GPIO47</text>
<text x="51" y="68.1">PM_UART_RX</text>
<text x="51" y="69.5">PM_UART_TX</text>
<text x="51" y="76.3">FUART_RX</text>
<text x="51" y="77.7">FUART_TX</text>
<text x="51" y="72.4">GPIO48</text>
<text x="51" y="75">UART1_TX</text>
<text x="51" y="73.6">UART1_RX</text>
<text x="123.7" y="75">AUD_LINEOUT_L0</text>
<text x="123.7" y="76.3">AUD_LINEOUT_R0</text>
<text x="123.7" y="73.6">AUD_MICCM0</text>
<text x="123.7" y="72.2">AUD_MICIN0</text>
<text x="51" y="79.1">FUART_CTS</text>
<text x="51" y="80.4">FUART_RTS</text>
<text x="53.7" y="83.4">TTL0</text>
<text x="123.7" y="81.8">DP_P1</text>
<text x="123.7" y="83.2">DM_P1</text>
<text x="123.7" y="80.4">DP_P2</text>
<text x="123.7" y="79.1">DM_P2</text>
<text x="53.7" y="84.8">TTL1</text>
<text x="53.7" y="86.1">TTL2</text>
<text x="53.7" y="87.5">TTL3</text>
<text x="53.7" y="88.9">TTL4</text>
<text x="123.7" y="85.9">ETH_TP</text>
<text x="123.7" y="88.7">ETH_RP</text>
<text x="123.7" y="87.3">ETH_TN</text>
<text x="52.4" y="95.5">TTL8/MIPI_TX_D1P</text>
<text x="52.4" y="94.1">TTL7/MIPI_TX_D0N</text>
<text x="52.4" y="92.8">TTL6/MIPI_TX_D0P</text>
<text x="53.7" y="90.3">TTL5</text>
<text x="122.3" y="95.5">GPIO3/I2C1_SDA</text>
<text x="123.7" y="92.8">PM_LED1</text>
<text x="123.7" y="94.1">PM_LED0</text>
<text x="123.7" y="90">ETH_RN</text>
<text x="52.4" y="99.7">TTL11/MIPI_TX_CKN</text>
<text x="52.4" y="96.9">TTL9/MIPI_TX_D1N</text>
<text x="52.4" y="98.3">TTL10/MIPI_TX_CKP</text>
<text x="122.3" y="96.9">GPIO2/I2C1_SCL</text>
<text x="126.4" y="101">SD_D2</text>
<text x="126.4" y="98.5">GPIO1</text>
<text x="126.4" y="99.9">GPIO0</text>
<text x="77.3" y="118.2" transform="rotate(90 77.3 118.2)">TTL12/MIPI_TX_D2P</text>
<text x="78.6" y="118.2" transform="rotate(90 78.6 118.2)">TTL13/MIPI_TX_D2N</text>
<text x="80" y="118.2" transform="rotate(90 80 118.2)">TTL14/MIPI_TX_D3P</text>
<text x="81.4" y="118.2" transform="rotate(90 81.4 118.2)">TTL15/MIPI_TX_D3N</text>
<text x="83.9" y="125" transform="rotate(90 83.9 125)">TTL16</text>
<text x="85.3" y="125" transform="rotate(90 85.3 125)">TTL17</text>
<text x="86.7" y="125" transform="rotate(90 86.7 125)">TTL18</text>
<text x="88" y="125" transform="rotate(90 88 125)">TTL19</text>
<text x="89.4" y="125" transform="rotate(90 89.4 125)">TTL20</text>
<text x="90.8" y="125" transform="rotate(90 90.8 125)">TTL21</text>
<text x="92.1" y="125" transform="rotate(90 92.1 125)">TTL22</text>
<text x="93.5" y="125" transform="rotate(90 93.5 125)">TTL23</text>
<text x="94.9" y="125" transform="rotate(90 94.9 125)">TTL24</text>
<text x="96.3" y="125" transform="rotate(90 96.3 125)">TTL25</text>
<text x="97.6" y="125" transform="rotate(90 97.6 125)">TTL26</text>
<text x="99" y="125" transform="rotate(90 99 125)">TTL27</text>
<text x="101.9" y="123.7" transform="rotate(90 101.9 123.7)">SD_CDZ</text>
<text x="103.3" y="123.7" transform="rotate(90 103.3 123.7)">SD_D1</text>
<text x="104.7" y="123.7" transform="rotate(90 104.7 123.7)">SD_D0</text>
<text x="106" y="123.7" transform="rotate(90 106 123.7)">SD_CLK</text>
<text x="107.4" y="123.7" transform="rotate(90 107.4 123.7)">SD_CMD</text>
<text x="108.8" y="123.7" transform="rotate(90 108.8 123.7)">SD_D3</text>
<text x="151.1" y="135.5">TTL27</text>
<text x="151.1" y="136.9">TTL26</text>
<text x="151.1" y="138.3">TTL25</text>
<text x="151.1" y="139.6">TTL24</text>
<text x="151.1" y="141">TTL23</text>
<text x="151.1" y="142.4">TTL22</text>
<text x="151.1" y="143.8">TTL21</text>
<text x="151.1" y="145.1">TTL20</text>
<text x="151.1" y="146.5">TTL19</text>
<text x="151.1" y="147.9">TTL18</text>
<text x="151.1" y="149.2">TTL17</text>
<text x="189.5" y="147.7">AUD_MICIN0</text>
<text x="189.5" y="149">AUD_MICCM0</text>
<text x="68.8" y="155.9">PM_UART_RX</text>
<text x="104.5" y="153.1">TTL15/MIPI_TX_D3N</text>
<text x="104.5" y="154.5">TTL14/MIPI_TX_D3P</text>
<text x="104.5" y="155.9">TTL13/MIPI_TX_D2N</text>
<text x="151.1" y="150.6">TTL16</text>
<text x="151.1" y="155.9">SD_D2</text>
<text x="189.5" y="154.5">AUD_LINEOUT_L0</text>
<text x="189.5" y="155.9">AUD_LINEOUT_R0</text>
<text x="22.2" y="156.1">GPIO12</text>
<text x="22.2" y="157.5">GPIO13</text>
<text x="22.2" y="158.8">GPIO14</text>
<text x="22.2" y="161.6">GPIO85</text>
<text x="68.8" y="157.3">PM_UART_TX</text>
<text x="68.8" y="160.2">GPIO47</text>
<text x="68.8" y="161.6">GPIO48</text>
<text x="104.5" y="157.3">TTL12/MIPI_TX_D2P</text>
<text x="104.5" y="158.6">TTL11/MIPI_TX_CKN</text>
<text x="104.5" y="160">TTL10/MIPI_TX_CKP</text>
<text x="104.5" y="161.4">TTL9/MIPI_TX_D1N</text>
<text x="151.1" y="157.3">SD_D3</text>
<text x="151.1" y="158.6">SD_CMD</text>
<text x="151.1" y="160">SD_CLK</text>
<text x="151.1" y="161.4">SD_D0</text>
<text x="188.1" y="161.4">GPIO11/SPI0_DO</text>
<text x="22.2" y="162.9">GPIO86</text>
<text x="22.2" y="166.8">DMIC_R</text>
<text x="68.8" y="164.1">UART1_RX</text>
<text x="68.8" y="165.5">UART1_TX</text>
<text x="104.5" y="162.7">TTL8/MIPI_TX_D1P</text>
<text x="104.5" y="164.1">TTL7/MIPI_TX_D0N</text>
<text x="104.5" y="165.5">TTL6/MIPI_TX_D0P</text>
<text x="151.1" y="162.7">SD_D1</text>
<text x="151.1" y="164.1">SD_CDZ</text>
<text x="188.1" y="165.5">GPIO9/UART2_RX/SPI0_CZ</text>
<text x="188.1" y="164.1">GPIO9/UART2_TX/SPI0_CK</text>
<text x="188.1" y="162.7">GPIO10/SPI0_DI</text>
<text x="22.2" y="168.2">DMIC_L</text>
<text x="22.2" y="169.6">DMIC_CLK</text>
<text x="22.2" y="172.5">GPIO90</text>
<text x="22.2" y="173.7">SAR_GPIO2</text>
<text x="68.8" y="169.6">FUART_RX</text>
<text x="68.8" y="171">FUART_TX</text>
<text x="68.8" y="173.7">FUART_RTS</text>
<text x="68.8" y="172.3">FUART_CTS</text>
<text x="104.5" y="168.2">DP_P1</text>
<text x="104.5" y="169.6">DM_P1</text>
<text x="147" y="173.7">GPIO2/I2C1_SCL</text>
<text x="147" y="172.3">GPIO3/I2C1_SDA</text>
<text x="148.4" y="169.6">PM_LED0</text>
<text x="148.4" y="168.2">PM_LED1</text>
<text x="188.1" y="172.3">GPIO6/I2C0_SCL</text>
<text x="188.1" y="171">GPIO7/I2C0_SDA</text>
<text x="22.2" y="177.8">PM_IRIN</text>
<text x="22.2" y="179.2">PM_RESET</text>
<text x="71.5" y="179.4">TTL0</text>
<text x="151.1" y="176.7">GPIO0</text>
<text x="151.1" y="175.3">GPIO1</text>
<text x="188.1" y="178.1">GPIO4/PWM0</text>
<text x="188.1" y="176.7">GPIO5/PWM1</text>
<text x="71.5" y="180.8">TTL1</text>
<text x="71.5" y="182.2">TTL2</text>
<text x="71.5" y="183.5">TTL3</text>
<text x="71.5" y="184.9">TTL4</text>
<text x="148.4" y="183.3">DM_P2</text>
<text x="148.4" y="184.7">DP_P2</text>
<text x="71.5" y="186.3">TTL5</text>
<text x="148.4" y="191.6">ETH_RP</text>
<text x="148.4" y="190.2">ETH_TN</text>
<text x="148.4" y="188.8">ETH_TP</text>
<text x="148.4" y="192.9">ETH_RN</text>
</g>
<g font-size="1.2">
<text x="117.9" y="53.8">GND</text>
<text x="76.5" y="62.1" transform="rotate(-90 76.5 62.1)">24</text>
<text x="77.9" y="62.1" transform="rotate(-90 77.9 62.1)">23</text>
<text x="79.2" y="62.1" transform="rotate(-90 79.2 62.1)">22</text>
<text x="80.6" y="62.1" transform="rotate(-90 80.6 62.1)">21</text>
<text x="82" y="62.1" transform="rotate(-90 82 62.1)">20</text>
<text x="83.4" y="62.1" transform="rotate(-90 83.4 62.1)">19</text>
<text x="84.7" y="62.1" transform="rotate(-90 84.7 62.1)">18</text>
<text x="86.1" y="62.1" transform="rotate(-90 86.1 62.1)">17</text>
<text x="87.5" y="62.1" transform="rotate(-90 87.5 62.1)">16</text>
<text x="88.9" y="62.1" transform="rotate(-90 88.9 62.1)">15</text>
<text x="90.2" y="62.1" transform="rotate(-90 90.2 62.1)">14</text>
<text x="91.6" y="62.1" transform="rotate(-90 91.6 62.1)">13</text>
<text x="93" y="62.1" transform="rotate(-90 93 62.1)">12</text>
<text x="94.3" y="62.1" transform="rotate(-90 94.3 62.1)">11</text>
<text x="95.7" y="62.1" transform="rotate(-90 95.7 62.1)">10</text>
<text x="97.1" y="62.1" transform="rotate(-90 97.1 62.1)">9</text>
<text x="98.4" y="62.1" transform="rotate(-90 98.4 62.1)">8</text>
<text x="99.8" y="62.1" transform="rotate(-90 99.8 62.1)">7</text>
<text x="101.2" y="62.1" transform="rotate(-90 101.2 62.1)">6</text>
<text x="102.6" y="62.1" transform="rotate(-90 102.6 62.1)">5</text>
<text x="103.9" y="62.1" transform="rotate(-90 103.9 62.1)">4</text>
<text x="105.3" y="62.1" transform="rotate(-90 105.3 62.1)">3</text>
<text x="106.7" y="62.1" transform="rotate(-90 106.7 62.1)">2</text>
<text x="108" y="62.1" transform="rotate(-90 108 62.1)">1</text>
<text x="66.2" y="71">22</text>
<text x="66.2" y="69.6">23</text>
<text x="66.2" y="68.3">24</text>
<text x="116.2" y="71">23</text>
<text x="116.2" y="69.6">24</text>
<text x="66.2" y="77.9">17</text>
<text x="66.2" y="76.5">18</text>
<text x="66.2" y="75.1">19</text>
<text x="66.2" y="73.7">20</text>
<text x="66.2" y="72.4">21</text>
<text x="116.2" y="77.9">18</text>
<text x="116.2" y="76.5">19</text>
<text x="116.2" y="75.1">20</text>
<text x="116.2" y="73.7">21</text>
<text x="116.2" y="72.4">22</text>
<text x="66.2" y="83.4">13</text>
<text x="66.2" y="82">14</text>
<text x="66.2" y="80.6">15</text>
<text x="66.2" y="79.2">16</text>
<text x="116.2" y="83.4">14</text>
<text x="116.2" y="82">15</text>
<text x="116.2" y="80.6">16</text>
<text x="116.2" y="79.2">17</text>
<text x="66.2" y="87.5">10</text>
<text x="66.2" y="86.1">11</text>
<text x="66.2" y="84.7">12</text>
<text x="66.9" y="88.9">9</text>
<text x="116.2" y="88.9">10</text>
<text x="116.2" y="87.5">11</text>
<text x="116.2" y="86.1">12</text>
<text x="116.2" y="84.7">13</text>
<text x="66.9" y="95.7">4</text>
<text x="66.9" y="94.3">5</text>
<text x="66.9" y="93">6</text>
<text x="66.9" y="91.6">7</text>
<text x="66.9" y="90.2">8</text>
<text x="116.2" y="95.7">5</text>
<text x="116.2" y="94.3">6</text>
<text x="116.2" y="93">7</text>
<text x="116.2" y="91.6">8</text>
<text x="116.2" y="90.2">9</text>
<text x="66.9" y="99.8">1</text>
<text x="66.9" y="98.4">2</text>
<text x="66.9" y="97.1">3</text>
<text x="116.2" y="101.2">1</text>
<text x="116.2" y="99.8">2</text>
<text x="116.2" y="98.4">3</text>
<text x="116.2" y="97.1">4</text>
<text x="76.5" y="110" transform="rotate(-90 76.5 110)">1</text>
<text x="77.9" y="110" transform="rotate(-90 77.9 110)">2</text>
<text x="79.2" y="110" transform="rotate(-90 79.2 110)">3</text>
<text x="80.6" y="110" transform="rotate(-90 80.6 110)">4</text>
<text x="82" y="110" transform="rotate(-90 82 110)">5</text>
<text x="83.4" y="110" transform="rotate(-90 83.4 110)">6</text>
<text x="84.7" y="110" transform="rotate(-90 84.7 110)">7</text>
<text x="86.1" y="110" transform="rotate(-90 86.1 110)">8</text>
<text x="87.5" y="110" transform="rotate(-90 87.5 110)">9</text>
<text x="88.9" y="110.7" transform="rotate(-90 88.9 110.7)">10</text>
<text x="90.2" y="110.7" transform="rotate(-90 90.2 110.7)">11</text>
<text x="91.6" y="110.7" transform="rotate(-90 91.6 110.7)">12</text>
<text x="93" y="110.7" transform="rotate(-90 93 110.7)">13</text>
<text x="94.3" y="110.7" transform="rotate(-90 94.3 110.7)">14</text>
<text x="95.7" y="110.7" transform="rotate(-90 95.7 110.7)">15</text>
<text x="97.1" y="110.7" transform="rotate(-90 97.1 110.7)">16</text>
<text x="98.4" y="110.7" transform="rotate(-90 98.4 110.7)">17</text>
<text x="99.8" y="110.7" transform="rotate(-90 99.8 110.7)">18</text>
<text x="101.2" y="110.7" transform="rotate(-90 101.2 110.7)">19</text>
<text x="102.6" y="110.7" transform="rotate(-90 102.6 110.7)">20</text>
<text x="103.9" y="110.7" transform="rotate(-90 103.9 110.7)">21</text>
<text x="105.3" y="110.7" transform="rotate(-90 105.3 110.7)">22</text>
<text x="106.7" y="110.7" transform="rotate(-90 106.7 110.7)">23</text>
<text x="108" y="110.7" transform="rotate(-90 108 110.7)">24</text>
<text x="60.3" y="119.1">GND</text>
<text x="120.7" y="120.4">GND</text>
<text x="231" y="203.8">Size</text>
<text x="230.7" y="205.5">C</text>
<text x="230.7" y="206.9">Date:</text>
<text x="234.5" y="206.9">Friday, September 25, 2020</text>
<text x="234.9" y="204.1">Page Name</text>
<text x="254.1" y="206.9">Sheet</text>
<text x="259.2" y="206.9">2</text>
<text x="266.1" y="206.9">of</text>
<text x="268.8" y="206.9">3</text>
<text x="271.6" y="205.5">V1.0</text>
<text x="271.9" y="204.1">Rev</text>
</g>
<g font-size="1.2" fill="#f00">
<text x="105.1" y="57.3" transform="rotate(-90 105.1 57.3)">WF_ANT</text>
<text x="134.8" y="136.4">TTL27</text>
<text x="134.8" y="137.8">TTL26</text>
<text x="136.3" y="133.6">WF_ANT</text>
<text x="148.4" y="132.5">WF_ANT</text>
<text x="134.8" y="139.1">TTL25</text>
<text x="134.8" y="140.5">TTL24</text>
<text x="134.8" y="141.9">TTL23</text>
<text x="134.8" y="143.2">TTL22</text>
<text x="134.8" y="144.6">TTL21</text>
<text x="134.8" y="146">TTL20</text>
<text x="134.8" y="147.3">TTL19</text>
<text x="134.8" y="148.7">TTL18</text>
<text x="174.6" y="148.7">AUD_MICIN0</text>
<text x="95" y="154.2">TTL15</text>
<text x="95" y="155.6">TTL14</text>
<text x="134.8" y="150.1">TTL17</text>
<text x="134.8" y="151.5">TTL16</text>
<text x="173.2" y="155.6">AUD_LINEOUT_L0</text>
<text x="174.6" y="150.1">AUD_MICCM0</text>
<text x="12.7" y="156.9">GPIO12</text>
<text x="12.7" y="158.3">GPIO13</text>
<text x="12.7" y="159.7">GPIO14</text>
<text x="58" y="156.9">PM_UART_RX</text>
<text x="58" y="158.3">PM_UART_TX</text>
<text x="59.4" y="161">GPIO47</text>
<text x="95" y="159.7">TTL11</text>
<text x="95" y="161">TTL10</text>
<text x="95" y="156.9">TTL13</text>
<text x="95" y="158.3">TTL12</text>
<text x="134.8" y="156.9">SD_D2</text>
<text x="134.8" y="158.3">SD_D3</text>
<text x="134.8" y="159.7">SD_CMD</text>
<text x="134.8" y="161">SD_CLK</text>
<text x="173.2" y="156.9">AUD_LINEOUT_R0</text>
<text x="12.7" y="162.4">GPIO85</text>
<text x="12.7" y="163.8">GPIO86</text>
<text x="12.7" y="167.9">DMIC_R</text>
<text x="59.4" y="165.2">UART1_RX</text>
<text x="59.4" y="166.5">UART1_TX</text>
<text x="59.4" y="162.4">GPIO48</text>
<text x="95" y="162.4">TTL9</text>
<text x="95" y="163.8">TTL8</text>
<text x="95" y="165.2">TTL7</text>
<text x="95" y="166.5">TTL6</text>
<text x="134.8" y="162.4">SD_D0</text>
<text x="134.8" y="163.8">SD_D1</text>
<text x="134.8" y="165.2">SD_CDZ</text>
<text x="167.7" y="162.4">GPIO11/SPI0_DO</text>
<text x="167.7" y="163.8">GPIO10/SPI0_DI</text>
<text x="167.7" y="165.2">GPIO9/UART2_TX/SPI0_CK</text>
<text x="167.7" y="166.5">GPIO9/UART2_RX/SPI0_CZ</text>
<text x="12.7" y="169.3">DMIC_L</text>
<text x="12.7" y="173.4">GPIO90</text>
<text x="12.7" y="170.6">DMIC_CLK</text>
<text x="59.4" y="170.6">FUART_RX</text>
<text x="59.4" y="172">FUART_TX</text>
<text x="59.4" y="173.4">FUART_CTS</text>
<text x="95" y="169.3">DP_P1</text>
<text x="95" y="170.6">DM_P1</text>
<text x="132.1" y="173.4">GPIO3/I2C1_SDA</text>
<text x="134.8" y="169.3">PM_LED1</text>
<text x="134.8" y="170.6">PM_LED0</text>
<text x="173.2" y="172">GPIO7/I2C0_SDA</text>
<text x="173.2" y="173.4">GPIO6/I2C0_SCL</text>
<text x="12.7" y="174.7">SAR_GPIO2</text>
<text x="12.7" y="178.9">PM_IRIN</text>
<text x="59.4" y="174.7">FUART_RTS</text>
<text x="132.1" y="174.7">GPIO2/I2C1_SCL</text>
<text x="134.8" y="176.1">GPIO1</text>
<text x="134.8" y="177.5">GPIO0</text>
<text x="173.2" y="177.5">GPIO5/PWM1</text>
<text x="173.2" y="178.9">GPIO4/PWM0</text>
<text x="12.7" y="180.3">PM_RESET</text>
<text x="59.4" y="180.3">TTL0</text>
<text x="59.4" y="181.6">TTL1</text>
<text x="59.4" y="183">TTL2</text>
<text x="59.4" y="184.4">TTL3</text>
<text x="59.4" y="185.8">TTL4</text>
<text x="134.8" y="184.4">DM_P2</text>
<text x="134.8" y="185.8">DP_P2</text>
<text x="59.4" y="187.1">TTL5</text>
<text x="134.8" y="189.9">ETH_TP</text>
<text x="134.8" y="191.2">ETH_TN</text>
<text x="134.8" y="192.6">ETH_RP</text>
<text x="134.8" y="194">ETH_RN</text>
</g>
<g font-size="1.2" fill="#000080">
<text x="68.6" y="65.9">CON24</text>
<text x="75.4" y="69.2">J3</text>
<text x="75.4" y="70.8">CON24</text>
<text x="111.1" y="67.6">J1</text>
<text x="68.6" y="103">J2</text>
<text x="75.4" y="102.1">J4</text>
<text x="75.4" y="103.7">CON24</text>
<text x="111.1" y="104.8">CON24</text>
</g>
<text font-size="1.2" fill="#400000" x="245.5" y="205.5">02-Power&amp;Export</text>
<g font-size="1">
<text x="28.8" y="1">5</text>
<text x="83.7" y="1">4</text>
<text x="138.5" y="1">3</text>
<text x="193.4" y="1">2</text>
<text x="248.2" y="1">1</text>
<text x=".3" y="27.9">D</text>
<text x="276" y="27.9">D</text>
<text x=".3" y="79.4">C</text>
<text x="276" y="79.4">C</text>
<text x=".3" y="130.8">B</text>
<text x="276" y="130.8">B</text>
<text x=".3" y="182.2">A</text>
<text x="276" y="182.2">A</text>
<text x="28.8" y="208.1">5</text>
<text x="83.7" y="208.1">4</text>
<text x="138.5" y="208.1">3</text>
<text x="193.4" y="208.1">2</text>
<text x="248.2" y="208.1">1</text>
</g>
</svg>
